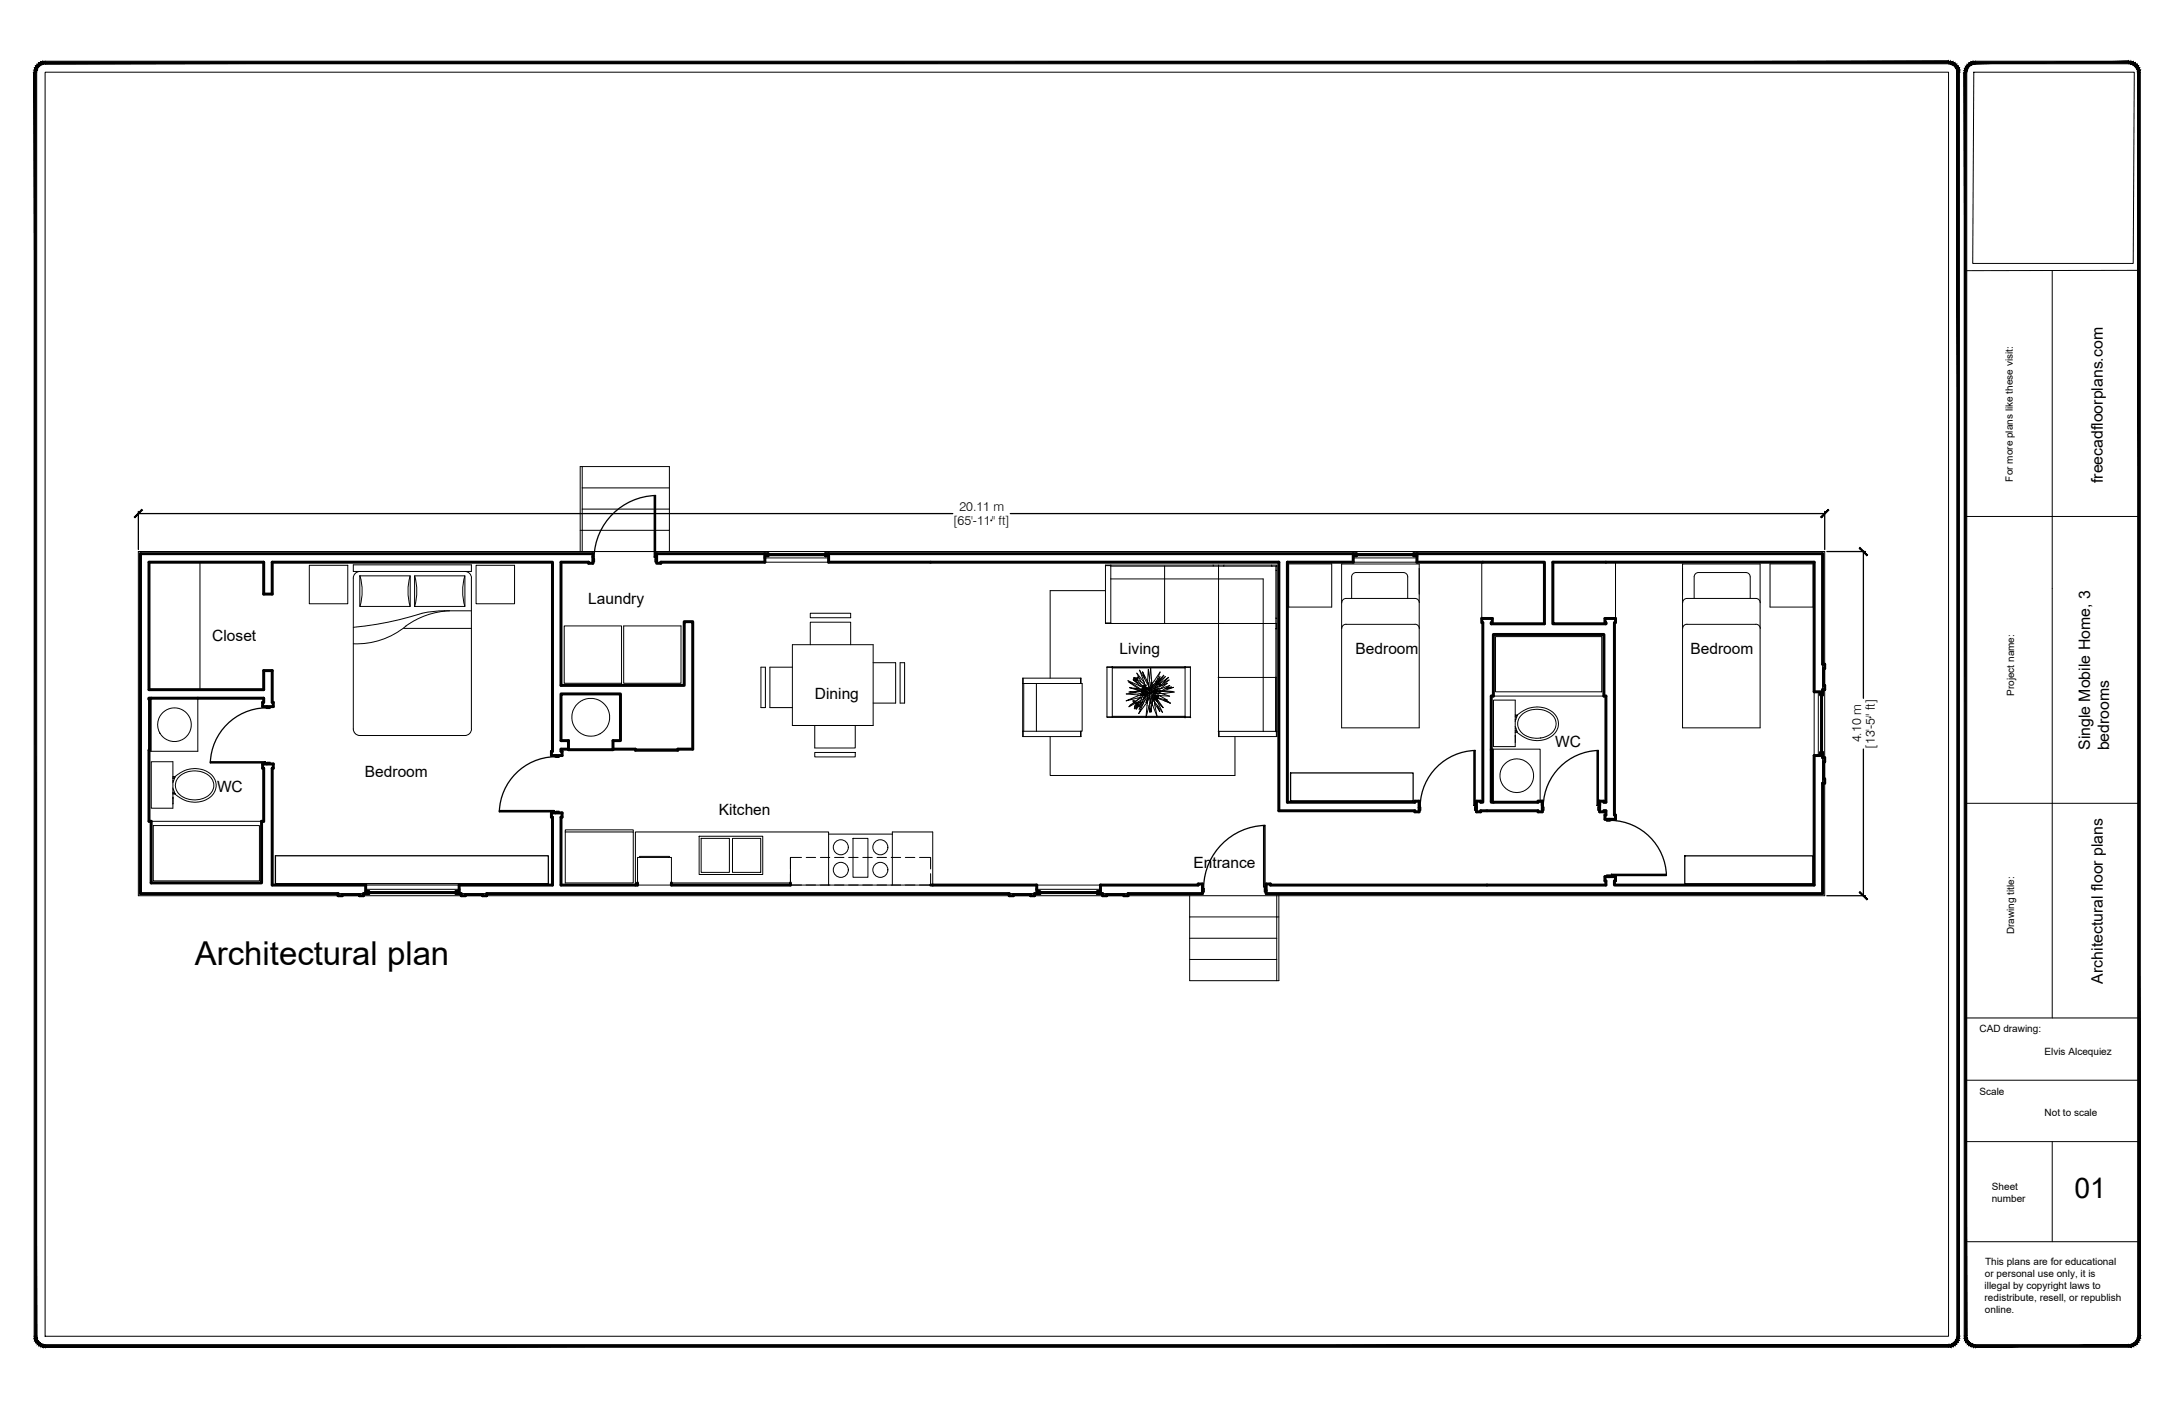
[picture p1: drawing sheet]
<svg xmlns="http://www.w3.org/2000/svg" width="432mm" height="279mm" viewBox="0 0 432 279" stroke-linecap="round" stroke-linejoin="round" font-family="sans-serif">
<!-- layer: A-WALL -->
<path d="M130.4 109.9h22.2v.5h-.7v1.2h-20.6v.3h-.9zM152.6 110.2h11.3v-.3h105.5v.5h-.6v1.2h-13.1v47.7h25.3v-.2h.9v2.1h-.9v-.2h-27v-49.4h-89.4v-1.2h-.7v-.2M269.4 110.2h11.4M361.8 138h.2v-1h.4v-.9h-.2v-3.4h.2v-.8h-.4v-22h-81.2v.5h.6v1.2h25.4v12.3h-10.6v-.2h.2v-.9h-2.1v.9h.2v35.6h-.4v-.2h-.8v2.1h.8v-.2h11.4v.2h.8v-2.1h-.8v.2h-9.3v-.2M112.9 148.8v.1h8.9v-1.8h1.4v-9.3h-11.8v9.3h1.5v1.7h-1.5v.4h.2v.8h-2.1v-.8h.2v-37.6h-55.6v6.4h-1.7v-6.4h-22.8v25.4h22.8v-3.8h1.7v6.3h.2v.8h-2.1v-.8h.2v-.9h-22.8l.1 .3-.1 24.2h.4v12.2h22v-12.2h.4v-10.5h-.2v-.9h2.1v.9h-.2v23.2h18.5v1.2h.7v.2M121.8 148.8h4.4v.2h8.4v-.2h3v-25.3h-1.7v12.6h-24.5v-24.5h5.5v.3h.9v-2h-89.9v67.5h39.2v.5h.9v-.2h3.4v.2h.8v-.5h1.1v-.2h17.3v.2h1v.5h.8v-.2h3.4v.2h.9v-.5h103.7v.5h.9v-.2h3.4v.2h.8v-.5h1.1v-.2M296.2 149v-10.8h.4v-12.2h22v12.2h.4v21.1h-.4v-.2h-.9v2.1h.9v-.2h.4l-.2 1.7h2.1v-.9h-.2v-38.1h.2v-.9h-2.1v.9h.2v.2h-10.6v-12.3h51.9v25.8h1.3v.6h.2v11.4h.2v1.1h.4v.8h-.2v3.4h.2v.8h-.4v21.9h-110.5v-1.9h.8v.3h66.7l-.2-1.7h2.1v.8h-.2v.9h39.6v-25.8h1.3v-.6h.2M296.2 149h.1v10.1h-.1zM126.6 175.3v.5h-15.2v-13.5h.2v-.9h-2.1v.9h.2v13.5h-18.5v1.2h-.6v.2M133.4 175.3v.5h23.6v-.5M184.8 175.8h21.1v1.2h.7v.2h11.3v-.2h.7v-1.2h19.4v-.3h.8v1.9h-14.7v.5h-.9v-.2h-3.4v.2h-.8v-.5h-1.1v-.2" fill="none" stroke="#000" stroke-width=".59"/>
<!-- layer: inne_gulv -->
<g fill="none" stroke="#000" stroke-width=".2">
<path d="M115.6 92.7v16.8h246.8M115.6 96.9h17.4M39.7 111.6v25.4M61.4 112.3h7.7v7.6h-7.7zM70.2 112.2h23.4v1.3h-23.4zM71.5 114.3h10v6.1h-10zM71.5 113.5a1.3 1.3 0 0 0-1.3 1.3v30a1.3 1.3 0 0 0 1.3 1.3h20.8a1.3 1.3 0 0 0 1.3-1.3v-30a1.26 1.26 0 0 0-1.3-1.3M71.5 114.3a10.9 10.9 0 0 1 0 6.1M81.5 114.3a10.9 10.9 0 0 0 0 6.1M82.3 114.3h10v6.1h-10zM82.4 114.3a10.9 10.9 0 0 1 0 6.1M92.3 114.3a10.9 10.9 0 0 0 0 6.1"/>
<path d="M94.6 112.3h7.6v7.6h-7.6zM115.6 101.1h17.4M133 101.1v4.2h-17.8M133 101.1v-8.4h-17.8v16.8M133 105.3v4.2M151.9 111.6h12.7M151.9 109.9v.5M151.9 110.8h12.7M152.6 109.9h11.3M164.6 109.9v.5M219.6 112.3h1M219.6 117.3h-11v17.4"/>
<path d="M220.6 115h30.3v30.2M220.6 112.4h10.7M220.6 112.2v11.6M231.3 112.4v11.4h-10.7M231.3 112.4h10.7M241 112.4v-.2h1v.2M241 112.2h-21.4v11.6h1M242 112.2h1.1v.2M242 112.4v33.9h11.6v-21.4M242 112.4h11.4M243.1 112.2h10.5v.2M252.6 112.2v.2"/>
<path d="M253.4 113.3h.2v9.5M253.4 112.4h.2v.9M253.4 112.4v10.4M268.8 111.6h12.6M268.8 109.9v.5M268.8 110.8h12.6M269.4 109.9h11.4M281.4 109.9v.5M294.3 111.6v11.2M320.9 111.6v11.2M362.4 109.5h-334.9v68.4h39.6M362.4 109.5v22.4"/>
<path d="M29.6 138.9v10.1M30 138.6v10.6h-.4M39.3 138.6v10.6h-9.3M80.2 124.8h13.4M80.6 124.3a15.4 15.4 0 0 1-10.4 3.5M89.3 121.3a16 16 0 0 0-8.7 3M93.6 121.3h-6.6l-3.2 .5a64.6 64.6 0 0 1-13.6 2.8M112.1 124.3h11.4v11.4h-11.4zM123.9 124.3h11.4v11.4h-11.4zM151.1 132.5h.9v8h-.9zM157.4 128h16v16.1h-16zM157.4 132.5h-4.5v8h4.5"/>
<path d="M160.9 121.8h8.1v.9h-8.1zM160.9 128v-4.4h8.1v4.4M173.4 131.6h4.5v8h-4.5M178.8 131.6h.9v8h-.9zM203.1 135.7h11.8v9.5h-.2M203.2 134.7v1M203.3 135.7v9.5M205.9 135.7v9.5M214.6 134.7v1M214.7 135.7v-1h-11.6v11.6h11.6v-1.1M219.6 123.7h1M219.9 132.5h16.5"/>
<path d="M220.9 132.4v9.8M220.9 132.6h14.5M224.6 137.4h-.4l1.4 .1M224.6 137.4l1 .1M224.9 135.7l-.7-.2 2 1.3M225.2 134.6l.1 .2M225.2 134.6h.1M225.2 134.6l.5 .3M225.2 139.5l-.8 .6 .3-.2M225.3 139.5h.1M225.3 139.5l-.6 .4M225.3 134.8l.5 .1"/>
<path d="M225.3 134.8l.3 .1M225.4 139.3h.2M225.4 139.3l-.4-.1 .3 .3M225.4 139.3l.1 .1M225.5 134.6h-.1M225.5 139.7h.2M225.5 139.7l-1.3 .6 .5-.4M225.5 139.4l-.2 .1M225.5 139.6l.1 .1M225.6 139.6l.2 .2M225.6 137.5l1.3 .4M225.6 139.6l-.1 .1"/>
<path d="M225.6 139.3h.1M225.6 139.4v.1M225.6 140l-.3 .2 .1 .1M225.6 140h.1M225.6 140l-.1 .1M225.6 134.9v.1M225.6 137.6l-1.9 .2 2.6 .3M225.6 134.9h.1M225.7 134.9l-.2 .3 .1-.2M225.7 139.6l.1 .1M225.7 134.9h.1M225.7 134.9l.1 .1"/>
<path d="M225.7 134.8l-.3-.2 .3 .3M225.7 139.4l.1 .1M225.7 134.8v.1M225.8 139.5l.1 .1M225.8 139.5l-.2 .1M225.8 134.9l.1 .1M225.8 134.7l-.1 .1M225.8 135l.1 .1M225.8 135h.1M225.8 134.7l.2-.2v.2M225.8 139.8l-.2 .2M225.8 139.8h.1"/>
<path d="M225.8 139.8l.1 .1M225.8 134.6l-.1 .2M225.8 134.7h.1M225.8 134.8h.1M225.9 135v.1M225.9 139.9l-.2 .1a.53 .53 0 0 0-.4 .7l.3-.2M225.9 139.8h.1M225.9 134.9l1.5 1.1M225.9 139.8h-.1M225.9 139.8v.1M225.9 139.9v.1M225.9 139.6l-.1 .2"/>
<path d="M225.9 139.9l-.3 .6M225.9 135.1l1.1 1.4-.5-.2M225.9 135.1h.1M225.9 139.9l.2 .1M225.9 139.7h.1M225.9 139.6h.1M225.9 139.7v.1M226 134.7l-.3 .2M226 134.7l-.2 .2M226.1 139.5l-.1 .1h.2l.1-.1-.1-.1-.3 .2M226.1 139.6l-.2 .2M226.1 137.1v.2"/>
<path d="M226.1 138v.1M226.1 136.8l-1.7-.2 1.9 .6M226.1 138.1l-2.4 1.1 2.6-.6M226.1 140l.2 .1M226.2 136.8l.5 .2M226.2 136.8l-.9-.1 1.1 .5M226.3 138.6l.1 .1M226.4 137.2l-.9 .1M226.4 140l-.1 .1M226.4 137.2l.1 .1M226.4 137.3l-1.8 .1M226.5 137.3h-.1l.7 .1"/>
<path d="M226.5 136.3l-2.5-1.1 2.5 1.7M226.5 137.3h1.2M226.5 138l-.4 .1M226.6 135.9l-1.5-.9 1.4 1.3M226.6 139.1l-.8 .4M226.6 137.3l.3 .1M226.6 136.9h.1M226.6 139.8l-.2 .3v-.1M226.6 138.5l-1.1 .8M226.6 138h-.1M226.6 138.5l-.3 .1M226.7 135.5l-.9-1.8 1.5 1.9"/>
<path d="M226.7 138.9l-.6 1.1M226.7 137h.1M226.8 137v.1M226.8 136.9l-.3-.1 .2 .2M226.8 137h.1M226.8 137l-.2-.1 .2 .1M226.8 137.1l.5 .2M226.9 137.4v.1M226.9 137.9l-.3 .1M226.9 137.5h-.3h.3M226.9 137l.6 .3M226.9 139.4l-.6 1.5 .9-1.4"/>
<path d="M226.9 139.4l-.3 .4M226.9 137.5l.6 .1M226.9 137.5l.2 .2M227 138.3l-1.5 1.1M227 137l.5 .1M227 136.2l.1 .1v-.1h-.1l.1 .1M227 137h-.2M227 138h.1M227.1 138h-.6M227.1 138l-.7 .2 .9-.2M227.1 136.7l-.1 .3M227.1 138.1l-.3 .5-.4 1.4"/>
<path d="M227.1 137.7l-.4 .1h1.2M227.1 136.8h.1M227.1 136.3v.1M227.1 136.7l.1-.2v.2M227.1 136.2l.2 .2M227.1 136.3l.1 .1M227.1 136.7h.1M227.1 136.7l.7 .4M227.1 138.8l-.5 1M227.2 136.4l-.3 .3M227.2 136.7l-.1 .1M227.2 136.8l.5 .5"/>
<path d="M227.2 136.8l.1 .3M227.2 136.7h.1M227.2 136.1l.2 .2M227.2 137.8h.1M227.2 136.4h.1M227.2 136.6l.4 .2M227.3 136.4l-.5 .6M227.3 137.8l-.4 .1M227.3 136.2v.1M227.3 138h.1M227.3 136.4l-.2 .3M227.3 135.6l-1-2.5 1.8 3.1"/>
<path d="M227.3 135.6l.1 .5M227.3 136.4l.1 .2M227.3 136.4h.1M227.3 136.4h-.1M227.3 134.7l-.4-1.3 1 2M227.3 138l-.2 .2M227.3 138l.2 .1M227.3 136.3l.4 .5M227.3 136.3v.1M227.4 136.3l-.2-.2 .1 .2M227.4 136.4h-.1M227.4 136.4l.4 .2"/>
<path d="M227.4 136.3h-.1M227.4 136.3h.1M227.4 136.4h.1M227.4 136.6h.1M227.4 136.3l.1 .1M227.4 138h.1M227.4 136.3v.1M227.4 138h-.1M227.4 136.6l.2 .2M227.4 136.2v.1M227.4 136.6l.1 .1M227.5 137.6l-.4 .1"/>
<path d="M227.5 136.4h.1M227.5 138.9l-1.3 2.8 1.7-2.3M227.5 136.3h-.1M227.5 137.6h.1M227.5 137.8l-.4 .2M227.5 136.3v.1M227.5 137.6h.5M227.5 138.7l-.4 .2M227.5 136.4l.3 .2M227.6 136.8h.1M227.6 136.8l.1 .1M227.6 136l-.2 .2"/>
<path d="M227.6 136v.1M227.6 136.1l-.1 .2M227.7 137.3l-.8 .2M227.7 137.3l.2 .3M227.7 137.4l.1 .1M227.7 136.9l.3 .6M227.7 136.8h.2M227.7 136.9l.1 .1M227.7 139.6h.2M227.7 137.9v.1M227.8 137.9l-.7 .6 1.3-.5M227.8 137.9l-.4 .1"/>
<path d="M227.8 136.6l.1 .2M227.8 137.5l-.3 .1M227.9 136.8h.1M227.9 136.8l.5 .5M227.9 138.6l-1 .8M227.9 139.6l-.3 2.9 .8-2.7M227.9 136.8l.2 .2M227.9 138.4l.1 .1M227.9 137.6h-.1M227.9 137.8l-.1 .1M227.9 139.3v.3M228 138.5l-.4 1 .4-.7"/>
<path d="M228 137.5h-.2M228 137.5v.2M228 137.5l-.1 .1M228 138.8h.1M228 138.2l-1 .7 .5-.6M228 137.7h.1M228 137.7l-.1 .1M228.1 136.7h.1M228.1 138.1l-.1 .4M228.1 137.7h.1M228.1 137l.3 .3M228.1 137.5v.2"/>
<path d="M228.2 137.6v.1M228.2 137.6l-.1 .1M228.2 137.7h.1M228.2 137.5h.1M228.2 137.5h-.1M228.2 137.7l.1 .2M228.2 137.5v.1M228.2 137.5v.2M228.2 137.4v.1M228.2 137.2h.2h-.1M228.3 138.3l.2 .7M228.3 138.5l-.5 1 .2-.8"/>
<path d="M228.3 137.4l-.1 .1M228.3 137.9h.1M228.3 136.5l-.2-.9v1.4M228.3 138l.3 1.7v-1.6M228.3 136.5l.1 .1M228.3 136.6h.1M228.4 134.8l-.3-1.9-.2 2.8M228.4 138.2l-.4 .6M228.4 137.3h.1M228.4 138h.1M228.4 136.6v.1M228.4 137.3l-.1 .1"/>
<path d="M228.4 138.9v1.8M228.4 137.5l.2 .2M228.4 136.5v.1M228.6 139.3l.3 .8v-.2M228.6 136.7l-.4 .4M228.6 136.7l-.2 .6M228.6 138l.1 .1M228.6 138.4l.2 .3M228.6 137.7h-.4M228.6 136.5v-1.1l-.3 1.6M228.6 136.5v.2M228.6 136.5l.1 .5"/>
<path d="M228.6 136.5h.1M228.6 137.6h.1M228.7 137l-.1 .5h-.4M228.7 137.4h.1M228.7 137.4h-.1M228.7 137.6l-.1 .1M228.8 137.3h.1M228.8 138.6l.1 1.3M228.8 137.3l-.1 .1M228.8 135.5l.1 .1M228.8 137.6l-.2 .2 .3 .2M228.8 135.8l-.3-3.1-.3 3.3"/>
<path d="M228.8 137.6h-.1M228.8 135.8v.4M228.8 139.7l-.1 .6M228.8 137.5v.1M228.8 138.2l.4 .4M228.8 138.7l.1 .9v-.1M228.8 137.4l-.2 .1h.1M228.8 136.7l.8-1-.8 1.6M228.8 137.4h.1M228.8 136.7l-.1 .3M228.8 138.1l.1 .2M228.9 138l-.1 .4"/>
<path d="M228.9 138l.3 .2M228.9 138.3l.3 1-.4-.6M228.9 137.5l.2 .2M228.9 137.4h.1M228.9 138.3h.1M228.9 137.6l.5 .7M229 137.3h.2M229 136l-.4 .3M229 136l-.3 .6M229 139l-.1 .4M229 136l-.2 .7M229.1 137.2l-.3 .1"/>
<path d="M229.1 138.1l.4 .7M229.1 137.1v.1M229.1 137.5l-.1 .1M229.1 137.1h.1M229.1 137.7h.7M229.1 137.7l.5 .3M229.2 138l.8 .3M229.2 137.3l.5-.4-.3 .4M229.2 137.3l-.4 .1M229.2 138.6l-.1 .3M229.2 138.2l.1 .1M229.2 138.2l.4 .2-.2-.1"/>
<path d="M229.2 138.6l.1 .1M229.2 137l.1 .1M229.2 138.6v.1M229.2 138.7v.1M229.2 136.7l.8-.4-.6 .6M229.2 138.8l.1 .9M229.2 138.8h.2M229.2 136.7l-.2 .2M229.3 138.3l.1 .1M229.3 138.3v.1M229.3 138.7l.1 .1M229.3 139.3l1.6 2.2-1-2.1"/>
<path d="M229.3 138.7h-.1M229.3 138.4l.2 .3M229.3 137.1h-.2M229.3 139.7l1.1 1.6-.5-1.1M229.3 139.7l.5 2.6-.9-2.4M229.3 136.9l-.2 .3M229.3 136.9l.1 .1M229.4 137.3l-.3 .3M229.4 138.7h.1M229.4 136.6l-.2 .1M229.4 138.8h-.1M229.4 137.7l.2 .1"/>
<path d="M229.4 136.9h-.1M229.4 138.4h.1M229.4 138.2v.1M229.4 138.2h.1M229.5 138.2l.1 .2M229.5 138.4l.1 .2M229.5 137.2l-.1 .1M229.5 138.8h.1M229.5 138.8l.4 .5-.5-.5M229.5 137.4l-.2 .1 1.4 .2h-.9M229.5 137.4l-.3 .1M229.5 136.3h.1"/>
<path d="M229.5 138.7h.1M229.5 136.3l-.1 .3M229.6 138.7h-.1M229.6 137l-.3 .1M229.6 139l.1 .2M229.6 138.6h.1M229.6 137.4l.1 .1M229.6 138h.1M229.6 137.4h-.1M229.6 138l.4 .3M229.6 135.3v.1M229.6 138.5v.1"/>
<path d="M229.6 138.7l-.1 .1M229.6 138.7h.1M229.6 138.7l.1 .3M229.6 138.6l-.1 .1M229.6 135.3l.3 .2M229.6 137.1l.2 .1M229.6 138.4v.1M229.6 138.6v.1M229.6 135.3h.1M229.6 138.4l.1 .1M229.6 138.5h.1M229.6 135.4l-.6 .6"/>
<path d="M229.6 136.5l-.2 .1M229.6 137.1l-.1 .1M229.6 135.4h.1M229.7 136.9l.4-.2-.5 .4M229.7 135.4l.1 .1M229.7 138.7l.1 .2M229.7 138.8h.1M229.7 138.6l1.3 1.9-1-1M229.7 135.9l-.2 .4M229.7 138.6l.1 .2M229.7 139.1l.3 .3M229.7 138.8l.1 .2"/>
<path d="M229.7 139.1h.1M229.7 138.8l.1 .1M229.7 139.2h.1M229.8 138.9l.2 .3v.2M229.8 135.8l-.1 .1M229.8 135.8h.1M229.8 137.2h.2M229.8 137.2l.8-.1-1 .3M229.8 137.7l.7 .6M229.8 137.2l-.3 .1M229.8 135.5l.1 .1M229.8 135.8v.1"/>
<path d="M229.9 135.8h-.1M229.9 138.6h-.2M229.9 135.6l-.1 .2M229.9 136.8l-.5 .1M229.9 135.7l-.1 .1M229.9 135.6h.1M229.9 135.5h.1M229.9 135.5l.5-1.1-.7 .9 .7-1.9-1.6 2.4M229.9 135.8l-.2 .1M229.9 135.5l.1 .1M229.9 135.6l.1 .1M229.9 135.7v.1"/>
<path d="M229.9 138.6h-.1M229.9 138.6l1.4 .3M229.9 138.3l-.2 .2M229.9 135.6l-.1 .1M230 135.7l.1 .3M230 138.6l2.3 .9M230 138.6l-.2 .2M230 135.6h.1M230 138.3h-.1M230 135.6l-.1 .1M230 135.6l.2 .2M230 135.7h-.1"/>
<path d="M230 138.6h-.1M230 135.6v.1M230 138.3l-.4 .3M230 138.3h.1M230 137.3h.1M230 135.7l.3 .4M230 137.3l.6 .4 1.7 .5-2.1-.1M230 135.3l-.1 .2M230.1 135.2h-.1M230.1 135.9l-.6 .4M230.1 136l.5 .1M230.1 135.7h.1"/>
<path d="M230.1 135.1l-.1 .4M230.1 135.1l-.1 .2M230.1 135.1l1-1-.7 1.1M230.1 138.2l-.1 .1M230.2 135.7h.1M230.2 135.7l.1 .1M230.2 135.5h.1M230.2 138.4l-.6 .2M230.2 135.8h.1M230.3 135.4l-.3 .2M230.3 135.8l.3 .3M230.3 136.4l1.5-.7-2 1.5"/>
<path d="M230.3 136.4l-.5 .1M230.3 135.7v.1M230.3 135.8l1.8-1.3-1.5 1.6M230.3 136v.1M230.3 138.1l.2 .2M230.3 135.8h.1M230.3 135.2l.1 .1M230.3 137.2h.2l-.9 .2M230.4 134.9v.3l-.4 .4M230.4 135.2l1.1-.8-1.2 1.3M230.4 135.3l-.2 .2M230.4 136.7l-.4 .1"/>
<path d="M230.4 136.7l1.9-.6-.9 .6M230.4 135.7l-.1 .1M230.5 138.3l1.3 .7-.4-.1M230.6 136.1l-.3 .3M230.7 137.3l2.5 .1-2.4 .3M230.8 136.7h-.2M231 135.6l1.2-.6-1.4 1.1M231.1 137.2l1.9 .1-.6 .1M231.2 139.1l1.3 .6-.2-.2M231.3 123.8h10.7M231.3 138.9l1 .6M231.3 138.9h.1"/>
<path d="M231.4 136.7l1.7-.2-2.9 1M231.4 136.7l-1.2 .7M231.4 138.9l.7 .5M231.7 136.6l1-.2-.9 .3M235.4 132.4v10.1M242 123.8h1.1h-1.1M242 134.5h11.4v10.7h.1M253.4 123.8h.2v1.1h-.2zM253.4 122.8h.2v1M253.4 122.8v1h-10.3M253.4 124.9v20.3h-11.4M296.6 138.2h22"/>
<path d="M297 126.4h21.1v11h-21.1zM360.3 137.4v12.6M361.2 137.4v12.6M361.6 137.4h.4M362 131.9v5.1M362 138v11.4M362.4 132.7v3.4M362.4 137v13.5M34.3 154.3v-3h-4.3v9.2h4.3l.1-2.2M34.3 155.1v1.4M34.3 156.5v.8M34.3 157.7v.8"/>
<path d="M34.3 154.6h.4M34.3 157.3h.4M34.3 159.6h.1M34.3 156.8h.2M34.3 154.3v.8M34.3 157.3v.4M34.3 154.2l.5 .1M34.3 157.6h.4l-.4 .1M34.3 158.5h.1M34.3 158.3h.1M34.3 156.5l.4 .8M34.3 154.3h.4"/>
<path d="M34.5 155.1l-.2 .3M34.7 154.6l-.2 .5h-.2M34.7 154.3a5.1 5.1 0 0 1 7.8 .2 3.2 3.2 0 0 1-2.4 4.6 5.5 5.5 0 0 1-5.4-1.5v-.3M34.7 154.3v.3M35.7 154.1a4.6 4.6 0 0 1 6.5 .8 2.91 2.91 0 0 1-2.8 3.9 3.8 3.8 0 0 1-4.5-2.5l.1-1.2zM126.2 148.8h8.4M161.8 149.4h8.1v.9h-8.1zM161.8 144.1v4.4h8.1v-4.4M203.1 145.2h11.6M203.2 145.2v1.1M208.6 146.3v7.7h36.7v-7.7M214.6 145.2v1.1"/>
<path d="M219.9 142.4v.1h1M219.9 142.4h16.5M219.9 142.4v-10h16.5v10.1h-1M220.9 142.5h14.5M220.9 142.2h6.7M220.9 142.2v.3M226 140.1l-.3 .7 .5-.6M226 140.1l-.1-.2-.3 .6M226.3 140.1v.2l-.3-.2M227.6 142.5h.1M227.7 142.2h7.7M228.2 140.1l.1 1.3 .1-.7"/>
<path d="M228.7 140.3l-.2 1.1-.1-.7M228.7 140.3v1.1l-.1-.6M242.1 145.2v1.1M253.5 145.2v1.1M253.5 145.2h.1M296.2 148.8h9.7v10.3M296.6 148.8v10.5M301 142.4v-3.4h-4.4v9.3h4.4v-2.2M301 145.4v.7M301 143.2v1.9M301 142.9h.1M301 142.4h.3"/>
<path d="M301 144.6h.1M301 142.4v.8M301 145.1v.3M301 142h.4M301 145.4h.3h-.3M301 146.2h.1M301 146.1h.1M301 144.3l.1 .3M301 147.4h.1M301 142.1h.4M301 146.1v1.3M301.1 144.6l.2 .5h-.3"/>
<path d="M301.3 142.4l-.3 .8M301.4 142.1a5.1 5.1 0 0 1 7.7 .2 3.2 3.2 0 0 1-2.4 4.6 5.5 5.5 0 0 1-5.3-1.5l-.1-.3M301.4 142.1l-.1 .3M302 142.2a4.5 4.5 0 0 1 6.8 .4 2.81 2.81 0 0 1-2.4 3.9 4.1 4.1 0 0 1-4.8-2.1l-.1-1zM361.6 150h.4M362 150.5v5M362.4 155.5v22.4h-108.8M362.4 151.3v3.4M30 163.1h22M30.4 163.9h21.1v11h-21.1zM67.1 177.4h5.1M68 177.9h3.4"/>
<path d="M72.2 177.9h19.4M72.6 175.8h18.6M72.6 177v.4M72.6 176.6h18.6M73.3 177.4h17.3M91.2 177v.4M91.6 177.4h5.1M92.4 177.9h3.4M96.7 177.9h103.7M112.3 165.2h13.5v10.1h-13.5zM112.3 165.2v-.4h13.5v.4M126.6 175.8h6.8"/>
<path d="M127 170.1h6v.2h-6zM127 170.3h-.4v5h-.4M133 170.3h.4v5h23.6v-5M138.9 166.1h12.6v7.6h-12.6zM139.3 166.5h5.6v6.7h-5.6zM145.5 166.5h5.6v6.7h-5.6zM157 173.5v2.3h2.2M157 175.8h7.8M159.2 170.3h-2.2v2.3M160.1 170.3h1.9M162.9 170.3h1.9M164.6 165.6v-.4h-38.4v10.6"/>
<path d="M164.6 165.6v10.2h20.2M164.6 165.6h12.6M165.8 175.8h1.8M165.8 170.3h1.8M168.6 175.8h1.8M168.6 170.3h1.8M169.4 166.5h3v7.7h-3zM171.4 175.8h1.9M171.4 170.3h1.9M174.2 175.8h1.9M174.2 170.3h1.9M177 175.8h1.9"/>
<path d="M177 170.3h1.9M177.2 175.8v-10.6h8.1v10.6M179.8 175.8h1.9M179.8 170.3h1.9M182.6 170.3h2.2v2.3M184.8 173.5v2.3h-2.2M200.4 177.4h5.1M201.3 177.9h3.4M205.5 177.9h13.5M205.9 175.8h12.7M205.9 177v.4M205.9 176.6h12.7"/>
<path d="M206.6 177.4h11.3M218.6 177v.4M219 177.4h5.1M219.8 177.9h3.4M224.1 177.9h29.5M236.3 177.9v8.4M253.6 177.9v16.8M254 177.9v16.8h-17.7v-8.4M236.3 186.3h17.3M236.3 182.1h17.7M236.3 190.5h17.3"/>
<circle cx="34.6" cy="143.9" r="3.3"/>
<circle cx="117.3" cy="142.4" r="3.8"/>
<circle cx="301.3" cy="154" r="3.3"/>
<circle cx="167" cy="168.3" r="1.49"/>
<circle cx="167" cy="172.7" r="1.49"/>
<circle cx="174.9" cy="168.3" r="1.49"/>
<circle cx="174.9" cy="172.7" r="1.49"/>
</g>
<g fill="#000" stroke="#000" stroke-width=".2">
<circle cx="220.9" cy="132.4" r=".06"/>
<circle cx="220.9" cy="132.5" r=".06"/>
<circle cx="225.3" cy="134.8" r=".06"/>
<circle cx="225.5" cy="135.2" r=".06"/>
<circle cx="225.6" cy="135" r=".06"/>
<circle cx="225.6" cy="134.9" r=".06"/>
<circle cx="225.7" cy="135" r=".06"/>
<circle cx="225.7" cy="134.9" r=".06"/>
<circle cx="225.8" cy="134.8" r=".06"/>
<circle cx="225.8" cy="134.9" r=".06"/>
<circle cx="225.8" cy="134.7" r=".06"/>
<circle cx="225.8" cy="139.8" r=".06"/>
<circle cx="225.8" cy="139.7" r=".06"/>
<circle cx="225.9" cy="139.8" r=".06"/>
<circle cx="225.9" cy="139.9" r=".06"/>
<circle cx="225.9" cy="135.1" r=".06"/>
<circle cx="225.9" cy="139.6" r=".06"/>
<circle cx="226.8" cy="137" r=".06"/>
<circle cx="226.9" cy="139.4" r=".06"/>
<circle cx="227.1" cy="137.9" r=".06"/>
<circle cx="227.1" cy="136.7" r=".06"/>
<circle cx="227.3" cy="136.4" r=".06"/>
<circle cx="227.4" cy="136.4" r=".06"/>
<circle cx="227.4" cy="136.3" r=".06"/>
<circle cx="227.4" cy="138" r=".06"/>
<circle cx="227.5" cy="136.4" r=".06"/>
<circle cx="227.6" cy="136.8" r=".06"/>
<circle cx="227.8" cy="137.9" r=".06"/>
<circle cx="227.8" cy="136.6" r=".06"/>
<circle cx="227.8" cy="137.6" r=".06"/>
<circle cx="227.9" cy="137.6" r=".06"/>
<circle cx="228" cy="137.7" r=".06"/>
<circle cx="228.1" cy="137.7" r=".06"/>
<circle cx="228.1" cy="136.8" r=".06"/>
<circle cx="228.1" cy="137.5" r=".06"/>
<circle cx="228.2" cy="137.7" r=".06"/>
<circle cx="228.3" cy="137.9" r=".06"/>
<circle cx="228.4" cy="136.6" r=".06"/>
<circle cx="228.4" cy="136.7" r=".06"/>
<circle cx="228.6" cy="137.7" r=".06"/>
<circle cx="228.7" cy="137.7" r=".06"/>
<circle cx="228.7" cy="137.4" r=".06"/>
<circle cx="228.8" cy="137.3" r=".06"/>
<circle cx="228.8" cy="137.4" r=".06"/>
<circle cx="229" cy="136" r=".06"/>
<circle cx="229.2" cy="138.8" r=".06"/>
<circle cx="229.2" cy="138.7" r=".06"/>
<circle cx="229.3" cy="138.3" r=".06"/>
<circle cx="229.3" cy="138.7" r=".06"/>
<circle cx="229.3" cy="137.5" r=".06"/>
<circle cx="229.3" cy="136.9" r=".06"/>
<circle cx="229.4" cy="138.8" r=".06"/>
<circle cx="229.5" cy="138.8" r=".06"/>
<circle cx="229.5" cy="137.4" r=".06"/>
<circle cx="229.5" cy="136.3" r=".06"/>
<circle cx="229.5" cy="138.7" r=".06"/>
<circle cx="229.6" cy="138.6" r=".06"/>
<circle cx="229.6" cy="138.5" r=".06"/>
<circle cx="229.6" cy="138.7" r=".06"/>
<circle cx="229.6" cy="138.4" r=".06"/>
<circle cx="229.7" cy="138.5" r=".06"/>
<circle cx="229.7" cy="137.5" r=".06"/>
<circle cx="229.7" cy="135.9" r=".06"/>
<circle cx="229.7" cy="138.6" r=".06"/>
<circle cx="229.8" cy="138.9" r=".06"/>
<circle cx="229.8" cy="135.8" r=".06"/>
<circle cx="229.9" cy="135.5" r=".06"/>
<circle cx="229.9" cy="135.6" r=".06"/>
<circle cx="229.9" cy="135.8" r=".06"/>
<circle cx="230" cy="135.6" r=".06"/>
<circle cx="230" cy="138.3" r=".06"/>
<circle cx="230" cy="135.7" r=".06"/>
<circle cx="230.3" cy="135.8" r=".06"/>
<circle cx="230.4" cy="134.9" r=".06"/>
<circle cx="230.6" cy="136.1" r=".06"/>
<circle cx="235.4" cy="132.4" r=".06"/>
<circle cx="242" cy="134.5" r=".06"/>
<circle cx="253.4" cy="134.5" r=".06"/>
<circle cx="34.7" cy="157.6" r=".06"/>
<circle cx="225.6" cy="140.5" r=".06"/>
<circle cx="235.4" cy="142.4" r=".06"/>
<circle cx="235.4" cy="142.5" r=".06"/>
<circle cx="236.4" cy="142.5" r=".06"/>
<circle cx="242" cy="145.2" r=".06"/>
<circle cx="253.4" cy="145.2" r=".06"/>
</g>
<!-- layer: 0 -->
<g fill="none" stroke="#000" stroke-width=".25">
<path d="M129.9 98.4h.3v12.2h-.3zM130.2 98.4a12.6 12.6 0 0 0-12.2 12.2M117.8 110.6v.1l.2-.1v.3h.1v.7l-.2-.1-.1 .1zM129.9 110.6h.3M130.2 110.6h.2v1v-.1l-.3 .1zM41.8 151.3h10.9v.2h-10.9zM52.7 140.4h.9h-.1l.1 .3h-.6v-.1h-.3l.1-.1zM52.7 151.5l.9-.1-.1 .2 .1 .1h-.9zM52.7 151.3v.2M52.7 140.6a11.3 11.3 0 0 0-10.9 10.9M110.1 150.1h.9v.3h-.6v-.1h-.3l.1-.1zM110.1 150.3a11.3 11.3 0 0 0-10.9 10.9"/>
<path d="M256.3 153.5h24.4v5.5h-24.4zM281.9 159.9v.1l.2-.1v.4h.1v.6l-.2-.1-.1 .1zM292.7 149h.3v10.9h-.3zM292.7 159.9h.3M293 159.9l.2 .1v.9v-.1l-.3 .1zM293 149a11.3 11.3 0 0 0-10.9 11M306.3 159.9v.1l.2-.1v.4h.1v.6l-.2-.1-.1 .1zM317.2 149h.3v10.9h-.3zM317.2 159.9h.3M317.5 149a11.3 11.3 0 0 0-11 11M317.5 159.9l.2 .1v.9v-.1l-.3 .1zM54.7 169.9h54.2v5.6h-54.2z"/>
<path d="M99.2 161h10.9v.2h-10.9zM110.1 161.2l.9-.1v.3h-.9h.1zM110.1 161v.2M238.8 176.1v.1l.3-.1v.3h.1v.8l-.3-.2-.1 .2zM251 163.9h.3v12.2h-.3zM251 176.1h.3M251.3 163.9a12.6 12.6 0 0 0-12.2 12.2M251.3 176.1l.1 .1 .1-.1v1.1v-.2l-.4 .2zM319.1 162.7h.9v.2l-.9 .2zM319.1 173.8h.7v.1h.2v.2h-.9zM320 173.6h11v.3h-11zM320 173.6v.3"/>
<path d="M320.1 162.9a11.3 11.3 0 0 1 10.9 10.9M334.6 170h25.5v5.5h-25.5z"/>
</g>
<!-- layer: 200 -->
<g fill="none" stroke="#000" stroke-width=".2">
<path d="M392 14.3h31.9l-.2 38h-31.9zM407.6 53.7v148.4M424.8 53.7h-34.4M256 112h8.5v8.6h-8.5zM266.5 112h15.4v32.5h-15.4zM266.5 119.7a.86 .86 0 0 1 .8-.9h13.7a.86 .86 0 0 1 .9 .9M278.7 113.7h-9.4a.86 .86 0 0 0-.8 .9v4.2M278.7 113.7a.86 .86 0 0 1 .9 .9v4.2M334.2 112h15.4v32.5h-15.4zM346.8 113.7h-9.4a.86 .86 0 0 0-.9 .9v4.2M346.8 113.7a.86 .86 0 0 1 .8 .9v4.2M348.7 118.8h-13.6a.86 .86 0 0 0-.9 .9"/>
<path d="M348.8 118.8a.86 .86 0 0 1 .8 .9M351.6 112h8.5v8.6h-8.5zM390.4 102.6h34.4M267.3 124h13.7M267.4 124a.86 .86 0 0 0-.9 .8M281 124a.86 .86 0 0 1 .9 .8M335.1 124h13.6M335.1 124a.86 .86 0 0 0-.9 .8M348.8 124a.86 .86 0 0 1 .8 .8M390.4 159.5h34.4M390.4 202.1h34.4M390.4 214.5h34.4"/>
<path d="M390.4 226.7h34.4M407.6 226.7v19.9M390.4 246.6h34.4"/>
</g>
<!-- layer: Edges -->
<path d="M27.5 101.6v7.5M27.5 102h161.7M196.8 103.3h.2M200.7 102h161.7M362.4 101.6v7.5M362.8 109.5h7.7M370.1 109.5v29.2M370.1 148.7v29.2M371.4 142.4v.1M362.8 177.9h7.7" fill="none" stroke="#000" stroke-width=".25"/>
<!-- layer: 0 -->
<g fill="#000" stroke="#000" stroke-width=".2">
<path d="M28.2 101.2l-1.4 1.6 1.5-1.5zM26.7 102.7l1.5-1.5-1.4 1.6z"/>
<path d="M361.6 102.7l.2 .1 1.3-1.6zM363.1 101.2l.1 .1-1.4 1.5z"/>
<path d="M369.3 108.9l1.5 1.5 .1-.2zM369.4 108.7l1.5 1.5-1.6-1.3z"/>
<path d="M369.4 177l-.1 .2 1.6 1.3zM369.3 177.2l1.6 1.3-.1 .2z"/>
</g>
<!-- layer: SHEET$0$MARCO -->
<g fill="#000" stroke="#000" stroke-width=".2">
<path d="M6.8 14.3l.5 251.1v-251.1zM6.8 14.3l.5 251.1h-.5z"/>
<path d="M8.6 12.2h.4v.5zM8.6 12.2v.5h.4zM8.1 12.3l.5-.1v.5zM8.1 12.3l.2 .5 .3-.1zM7.8 12.5l.3-.2 .2 .5zM7.8 12.5l.3 .4 .2-.1zM7.4 12.8l.4-.3 .3 .4zM7.4 12.8l.4 .4 .3-.3zM7.4 12.8l.4 .4-.6-.1zM7.2 13.1l.4 .3 .2-.2zM7.2 13.1l.4 .3-.7 .1zM6.9 13.5l.5 .2 .2-.3zM6.9 13.5l.5 .2-.6 .2zM6.8 13.9l.5 .1 .1-.3zM6.8 13.9l.5 .1-.5 .3zM6.8 14.3h.5v-.3z"/>
<path d="M9 12.7h378v-.5zM9 12.2h378l-378 .5z"/>
<path d="M388.7 14.4l.5-.4 .1 .4zM388.7 14.1v.3l.5-.4zM389.1 13.5l.1 .5-.5 .1zM388.6 13.7l.1 .4 .4-.6zM388.9 13.2l.2 .3-.5 .2zM388.4 13.4l.2 .3 .3-.5zM388.6 12.8l.3 .4-.5 .2zM388.6 12.8l-.4 .4 .2 .2zM388.3 12.5l.3 .3-.4 .4zM388.3 12.5l-.3 .5 .2 .2zM387.9 12.3l.4 .2-.3 .5zM387.9 12.3l-.2 .5 .3 .2zM387.5 12.2l.4 .1-.2 .5zM387.5 12.2l-.1 .5 .3 .1zM387 12.2h.5l-.1 .5zM387 12.2v.5h.4z"/>
<path d="M392 12.2h.4v.5zM392 12.2v.5h.4zM391.5 12.3l.5-.1v.5zM391.5 12.3l.2 .5 .3-.1zM391.1 12.5l.4-.2 .2 .5zM391.1 12.5l.3 .5 .3-.2zM390.8 12.8l.3-.3 .3 .5zM390.8 12.8l.3 .4 .3-.2zM390.8 12.8l.3 .4h-.6zM390.5 13.2l.4 .2 .2-.2zM390.5 13.2l.4 .2-.6 .2zM390.3 13.6l.5 .1 .1-.3zM390.3 13.6l.5 .1-.6 .3zM390.2 14l.5 .1 .1-.4zM390.2 14l.5 .1-.6 .3zM390.1 14.4h.5l.1-.3z"/>
<path d="M392.4 12.2v.5l30.4-.5zM392.4 12.7l30.4-.5v.5z"/>
<path d="M424.6 14.4l.5-.4v.4zM424.5 14.1l.1 .3 .5-.4zM424.9 13.6l.2 .4-.6 .1zM424.5 13.7v.4l.4-.5zM424.7 13.2l.2 .4-.4 .1zM424.3 13.4l.2 .3 .2-.5zM424.4 12.8l.3 .4-.4 .2zM424.4 12.8l-.3 .4 .2 .2zM424.1 12.5l.3 .3-.3 .4zM424.1 12.5l-.3 .5 .3 .2zM423.7 12.3l.4 .2-.3 .5zM423.7 12.3l-.2 .5 .3 .2zM423.3 12.2l.4 .1-.2 .5zM423.3 12.2l-.1 .5 .3 .1zM422.8 12.2h.5l-.1 .5zM422.8 12.2v.5h.4z"/>
<path d="M424.6 14.4l.5 250.9v-250.9zM424.6 14.4l.5 250.9h-.5z"/>
<path d="M6.8 265.4h.5l-.5 .4zM6.8 265.8l.5-.1v-.3zM6.8 265.8l.5-.1-.4 .5zM7.3 265.7l-.4 .5 .5-.2zM6.9 266.2l.5-.2-.2 .6zM7.4 266l-.2 .6 .4-.3zM7.2 266.6l.4-.3-.2 .6zM7.6 266.3l-.2 .6 .4-.3zM7.4 266.9l.4-.3v.6zM7.8 266.6v.6l.3-.5zM8.1 266.7v.7l-.3-.2zM8.1 266.7v.7l.2-.5zM8.3 266.9l.3 .6-.5-.1zM8.3 266.9l.3 .6v-.5zM8.6 267l.4 .5h-.4zM8.6 267l.4 .5v-.5z"/>
<path d="M9 267v.5l378-.5zM9 267.5l378-.5v.5z"/>
<path d="M387 267l.4 .5h-.4zM387 267l.4 .5-.1-.5zM387.3 267l.5 .4-.4 .1zM387.3 267l.5 .4-.1-.5zM387.7 266.9l.5 .3-.4 .2zM387.7 266.9l.5 .3-.3-.5zM387.9 266.7l.6 .2-.3 .3zM387.9 266.7l.6 .2-.3-.4zM388.2 266.5l.6 .1-.3 .3zM388.4 266.3l-.2 .2 .6 .1zM388.4 266.3l.6-.1-.2 .4zM388.5 266l-.1 .3 .6-.1zM388.5 266l.6-.2-.1 .4zM388.6 265.7l-.1 .3 .6-.2zM388.6 265.7l.6-.3-.1 .4zM388.7 265.4l-.1 .3 .6-.3z"/>
<path d="M388.7 14.3v251.1h.5zM388.7 14.3h.5v251.1z"/>
<path d="M390.1 265.3h.5l-.4 .4zM390.2 265.7l.5-.1-.1-.3zM390.2 265.7l.5-.1-.4 .6zM390.7 265.6l-.4 .6 .5-.3zM390.3 266.2l.5-.3-.3 .6zM390.8 265.9l-.3 .6 .4-.2zM390.5 266.5l.4-.2-.1 .6zM390.9 266.3l-.1 .6 .3-.4zM390.8 266.9l.3-.4v.7zM391.1 266.5v.7l.3-.5zM391.4 266.7l.1 .7-.4-.2zM391.4 266.7l.1 .7 .2-.5zM391.7 266.9l.3 .6-.5-.1zM391.7 266.9l.3 .6v-.5zM392 267l.4 .5h-.4zM392 267l.4 .5v-.5z"/>
<path d="M390.1 14.4v250.9h.5zM390.1 14.4h.5v250.9z"/>
<path d="M422.8 267l.5 .5h-.5zM422.8 267l.5 .5-.1-.5zM423.2 267l.5 .4-.4 .1zM423.2 267l.5 .4-.2-.5zM423.5 266.9l.6 .3-.4 .2zM423.5 266.9l.6 .3-.3-.5zM423.8 266.7l.6 .2-.3 .3zM423.8 266.7l.6 .2-.3-.4zM424.1 266.5h.6l-.3 .4zM424.3 266.3l-.2 .2h.6zM424.3 266.3l.6-.1-.2 .3zM424.5 265.9l-.2 .4 .6-.1zM424.5 265.9l.6-.2-.2 .5zM424.5 265.6v.3l.6-.2zM424.5 265.6l.6-.3v.4zM424.6 265.3l-.1 .3 .6-.3z"/>
<path d="M392.4 267.5h30.4v-.5zM392.4 267h30.4l-30.4 .5z"/>
</g>
<!-- layer: guia glp -->
<path d="M9 14.3h378v251.1h-378z" fill="none" stroke="#000" stroke-width=".2"/>
<text font-size="6.5" x="38.7" y="191.7">Architectural plan</text>
<text font-size="5.6" x="412" y="237.8">01</text>
<g font-size="3.1">
<text x="417.6" y="95.9" transform="rotate(-90 417.6 95.9)">freecadfloorplans.com</text>
<text x="116.8" y="120">Laundry</text>
<text x="42.2" y="127.2">Closet</text>
<text x="222.4" y="129.8">Living</text>
<text x="269.2" y="129.8">Bedroom</text>
<text x="335.8" y="129.8">Bedroom</text>
<text x="161.9" y="138.7">Dining</text>
<text x="308.9" y="148.4">WC</text>
<text x="415.2" y="148.9" transform="rotate(-90 415.2 148.9)">Single Mobile Home, 3</text>
<text x="418.9" y="149" transform="rotate(-90 418.9 149)">bedrooms</text>
<text x="72.5" y="154.2">Bedroom</text>
<text x="43.1" y="157.3">WC</text>
<text x="142.8" y="161.9">Kitchen</text>
<text x="237.1" y="172.4">Entrance</text>
<text x="417.6" y="195.3" transform="rotate(-90 417.6 195.3)">Architectural floor plans</text>
</g>
<g font-size="2.5">
<text x="190.5" y="101.5">20.11 m</text>
<text x="189.3" y="104.3">[65'-11&quot; ft]</text>
<text x="369.6" y="147.4" transform="rotate(-90 369.6 147.4)">4.10 m</text>
<text x="372.4" y="148.6" transform="rotate(-90 372.4 148.6)">[13'-5&quot; ft]</text>
</g>
<g font-size="2">
<text x="399.8" y="95.6" transform="rotate(-90 399.8 95.6)">For more plans like these visit:</text>
<text x="400" y="138.2" transform="rotate(-90 400 138.2)">Project name:</text>
<text x="400" y="185.5" transform="rotate(-90 400 185.5)">Drawing title:</text>
<text x="393.2" y="205">CAD drawing:</text>
<text x="406.1" y="209.6">Elvis Alcequiez</text>
<text x="393.2" y="217.4">Scale</text>
<text x="406.1" y="221.6">Not to scale</text>
<text x="395.6" y="238.7">number</text>
<text x="395.6" y="236.4">Sheet</text>
<text x="394.3" y="251.2">This plans are for educational</text>
<text x="394.2" y="256">illegal by copyright laws to</text>
<text x="394.3" y="253.6">or personal use only, it is</text>
<text x="394.2" y="258.3">redistribute, resell, or republish</text>
<text x="394.3" y="260.7">online.</text>
</g>
<g font-size=".4">
<text x="196.8" y="103.3">3</text>
<text x="196.8" y="103.6">4</text>
<text x="371.4" y="142.5" transform="rotate(-90 371.4 142.5)">1</text>
<text x="371.8" y="142.5" transform="rotate(-90 371.8 142.5)">2</text>
</g>
</svg>
